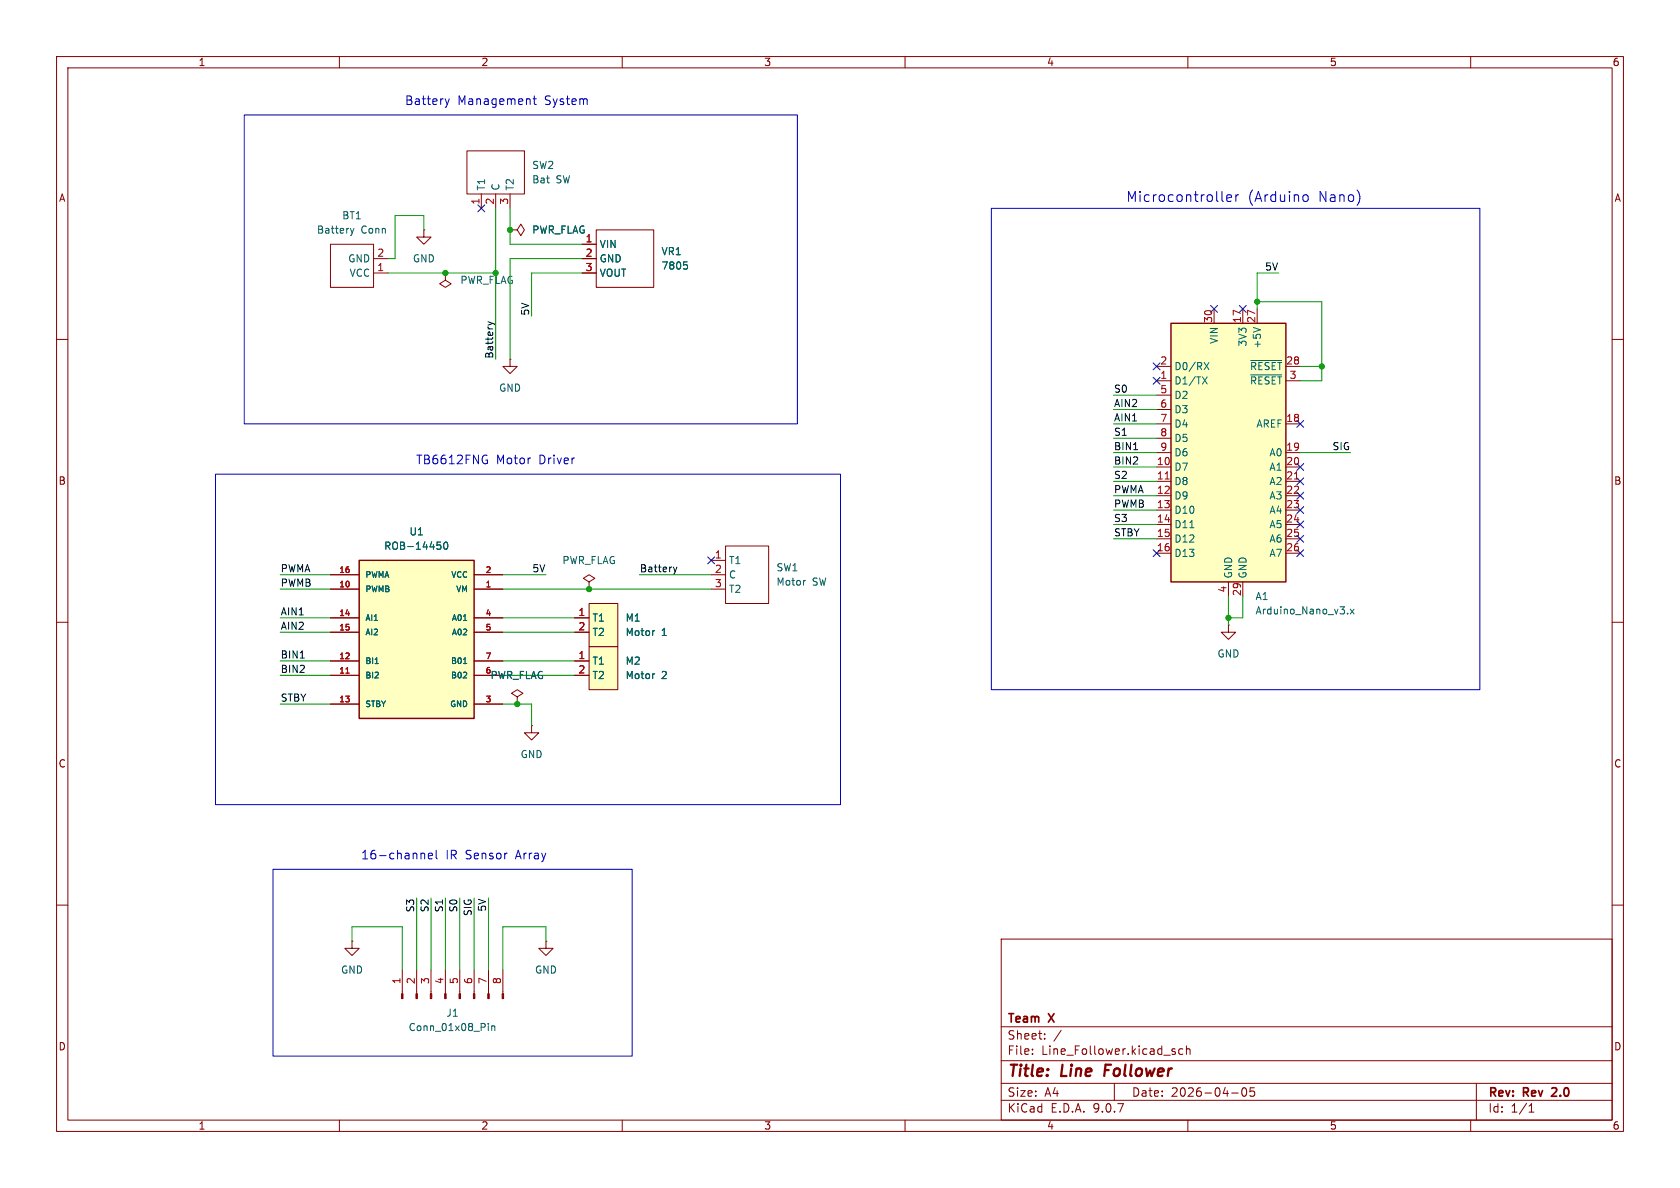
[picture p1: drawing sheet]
<svg xmlns="http://www.w3.org/2000/svg" width="297mm" height="210mm" viewBox="0 0 297 210" stroke-linecap="round" stroke-linejoin="round" font-family="sans-serif">
<g fill="none" stroke="#840000" stroke-width=".18">
<path d="M10 10h277v190h-277zM12 12h273v186h-273zM60 10v2M110 10v2M160 10v2M210 10v2M260 10v2M58.4 43.2h7.6v7.6h-7.6zM66 48.3h2.6M66 45.7h2.6M10 60h2M285 60h2"/>
<path d="M125.7 99.1h2.6M128.3 96.5h7.6v10.2h-7.6zM10 110h2M125.7 101.6h2.6M125.7 104.1h2.6M285 110h2M10 160h2M177 166h108v32h-108zM285 160h2M60 198v2M110 198v2M160 198v2"/>
<path d="M177 194.5h108M177 191.5h108M177 187.5h108M177 181.5h108M182.5 186.3v.1M182.5 185.5v.1M184.7 183.6v.1M184.7 182.8v.1M187.6 182.1l-1.3 2M197 191.5v3M207.4 185.9l.3 .1 .1 .2-.2 .2h-.3M207.4 185.4l.3 .1"/>
<path d="M209.1 185.5l-.4-.1-.3 .3v.4l.1 .2h.6M209.7 185.5l.3-.1 .3 .1 .1 .9M209.7 184.9v1.5M210 198v2M217.7 193.2h1.2M219.7 192.4l.2-.1a.81 .81 0 0 1 .6 .6 .81 .81 0 0 1-.3 .8l-.2 .1a.81 .81 0 0 1-.3-1.4zM221.7 192.3h-.7v.7l.2-.1h.5l.1 .3-.1 .5-.2 .1-.5-.1M260 198v2M261 191.5v6.5M270.3 196.6h.9M270.3 195.5l.4-.4v1.5"/>
</g>
<path d="M274.4 192.4h-.1M275.1 192.9l-.8 .9h.9" fill="none" stroke="#840000" stroke-width=".3"/>
<path d="M195.5 188.2l-.3 2" fill="none" stroke="#840000" stroke-width=".4"/>
<path d="M62 40.4l.3 .8M62.3 41.2l-.2 .4M62.6 40.4l-.3 .8M142.3 102.6h.1" fill="none" stroke="#006464" stroke-width=".18"/>
<path d="M207 57.2h20.3v45.7h-20.3z" fill="#ffffc2"/>
<path d="M207 57.2h20.3v45.7h-20.3z" fill="none" stroke="#840000" stroke-width=".25"/>
<g fill="none" stroke="#840000" stroke-width=".18">
<path d="M214.6 54.6v2.6M219.7 54.6v2.6M222.2 54.6v2.6M204.5 64.8h2.5M204.5 67.3h2.5M204.5 69.9h2.5M204.5 72.4h2.5M204.5 74.9h2.5M204.5 77.5h2.5M227.3 64.8h2.6M227.3 67.3h2.6M227.3 74.9h2.6"/>
<path d="M204.5 80h2.5M204.5 82.6h2.5M204.5 85.1h2.5M204.5 87.6h2.5M204.5 90.2h2.5M204.5 92.7h2.5M204.5 95.3h2.5M204.5 97.8h2.5M227.3 80h2.6M227.3 82.6h2.6M227.3 85.1h2.6M227.3 87.6h2.6"/>
<path d="M227.3 90.2h2.6M227.3 92.7h2.6M227.3 95.3h2.6M227.3 97.8h2.6M104.1 102.9l1.1-.7-1.1-.6-1 .6 1 .7v1.2M104.1 104.1h.1M217.2 102.9v2.5M219.7 102.9v2.5M71.1 171.5v4.2M73.7 171.5v4.2M76.2 171.5v4.2M78.7 171.5v4.2"/>
<path d="M81.3 171.5v4.2M83.8 171.5v4.2M86.4 171.5v4.2M88.9 171.5v4.2"/>
</g>
<g fill="none" stroke="#006464" stroke-width=".18">
<path d="M221.6 57.9l1.2 .4M212.6 66.6l.8 1.3M212.9 64.1l.8 1.2M213.4 66.6l-.8 1.3M213.7 64.1l-.8 1.2M221.1 63.7h5.5M221.1 66.3h5.5M210.3 93.3h.8M238.2 108.4v.1M238.7 107.7l.7 .8M239.4 107.7l-.7 .8M86.3 180.9v.1"/>
<path d="M86.3 181.3v.9M86.9 181.3v.9M86.9 181.5l.2-.2 .3 .1 .1 .8"/>
</g>
<path d="M206 84.7h.7M228.8 84.7h.8" fill="none" stroke="#a90000" stroke-width=".18"/>
<g fill="#840000" stroke="#840000" stroke-width=".18">
<path d="M71 175.7h.2v.8h-.2z"/>
<path d="M73.5 175.7h.3v.8h-.3z"/>
<path d="M76.1 175.7h.2v.8h-.2z"/>
<path d="M78.6 175.7h.3v.8h-.3z"/>
<path d="M81.2 175.7h.2v.8h-.2z"/>
<path d="M83.7 175.7h.2v.8h-.2z"/>
<path d="M86.2 175.7h.3v.8h-.3z"/>
<path d="M88.8 175.7h.2v.8h-.2z"/>
</g>
<path d="M63.5 99.1h20.3v27.9h-20.3z" fill="#ffffc2"/>
<path d="M63.5 99.1h20.3v27.9h-20.3z" fill="none" stroke="#840000" stroke-width=".25"/>
<g fill="none" stroke="#840000" stroke-width=".18">
<path d="M102.9 43.2h2.5M102.9 45.7h2.5M102.9 48.3h2.5M105.4 40.6h10.2v10.2h-10.2zM58.4 101.6h5.1M58.4 104.1h5.1M58.4 109.2h5.1M58.4 111.8h5.1M58.4 116.8h5.1M58.4 119.4h5.1M83.8 101.6h5.1M83.8 104.1h5.1"/>
<path d="M83.8 109.2h5.1M83.8 111.8h5.1M83.8 116.8h5.1M83.8 119.4h5.1M217.2 110.5v1.3h1.2l-1.2 1.2-1.3-1.2h1.3M217.2 110.5h.1M58.4 124.5h5.1M83.8 124.5h5.1M91.4 123.2l1.1-.6-1.1-.7-1 .7 1 .6v1.3M91.4 124.5h.1M94 128.3v1.2h1.2l-1.2 1.3-1.3-1.3h1.3M94 128.3h.1"/>
<path d="M62.2 166.4v1.2h1.3l-1.3 1.3-1.2-1.3h1.2M62.2 166.4h.1M96.5 166.4v1.2h1.3l-1.3 1.3-1.3-1.3h1.3M96.5 166.4h.1"/>
</g>
<path d="M120.9 46.3h.6M121.3 46.8l.2 .2v.3l-.2 .3M77.3 95.8h.6M77.4 96.3h.3l.3 .3-.2 .4-.4 .1M78.6 95.9l.1-.1a.68 .68 0 0 1 .5 .7 .68 .68 0 0 1-.5 .6 .84 .84 0 0 1-.1-1.2zM66.3 117.3h.6M81.9 117.3h.6M81.9 109.7h.6" fill="none" stroke="#006464" stroke-width=".18"/>
<path d="M61.2 119h.5" fill="none" stroke="#a90000" stroke-width=".18"/>
<path d="M104.1 114.3h5.1v7.6h-5.1z" fill="#ffffc2"/>
<g fill="none" stroke="#840000" stroke-width=".18">
<path d="M82.5 26.7h10.2v7.6h-10.2zM85.1 34.3v2.5M87.6 34.3v2.5M90.2 34.3v2.5M74.9 40.6v1.3h1.3l-1.3 1.3-1.2-1.3h1.2M74.9 40.6h.1M90.2 40.6h1.2l.7-1 .6 1-.6 1.1-.7-1.1M90.2 40.6h.1M90.2 63.5v1.3h1.2l-1.2 1.2-1.3-1.2h1.3M90.2 63.5h.1M101.6 116.8h2.5M101.6 119.4h2.5"/>
<path d="M104.1 114.3h5.1v7.6h-5.1z"/>
</g>
<path d="M115.6 119.1h.1" fill="none" stroke="#006464" stroke-width=".18"/>
<path d="M104.1 106.7h5.1v7.6h-5.1z" fill="#ffffc2"/>
<g fill="none" stroke="#840000" stroke-width=".18">
<path d="M78.7 48.3v1.2l1.1 .7-1.1 .6-1-.6 1-.7M78.7 48.3h.1M90.2 40.6h.1M102.9 43.2h2.5M102.9 45.7h2.5M102.9 48.3h2.5M58.4 109.2h5.1M58.4 111.8h5.1M58.4 116.8h5.1M58.4 119.4h5.1M58.4 101.6h5.1M58.4 104.1h5.1"/>
<path d="M83.8 109.2h5.1M83.8 111.8h5.1M83.8 116.8h5.1M83.8 119.4h5.1M83.8 101.6h5.1M83.8 104.1h5.1M101.6 109.2h2.5M101.6 111.8h2.5M101.6 116.8h2.5M101.6 119.4h2.5M104.1 106.7h5.1v7.6h-5.1zM58.4 124.5h5.1"/>
<path d="M83.8 124.5h5.1M91.4 124.5h.1"/>
</g>
<path d="M120.9 46.3h.6M121.3 46.8l.2 .2v.3l-.2 .3M77.3 95.8h.6M77.4 96.3h.3l.3 .3-.2 .4-.4 .1M78.6 95.9l.1-.1a.68 .68 0 0 1 .5 .7 .68 .68 0 0 1-.5 .6 .84 .84 0 0 1-.1-1.2zM66.3 117.3h.6M81.9 117.3h.6M81.9 109.7h.6M115.6 111.5h.1M115.6 119.1h.1" fill="none" stroke="#006464" stroke-width=".18"/>
<path d="M86.3 56.9l.8 .3M87.1 57.2l-.8 .3M87.1 57.2l.4 .2M200.4 79.5h.7M53.1 116.3h.7M119.1 100.2l.3 .9M119.4 101.1l-.2 .4M119.7 100.2l-.3 .9" fill="none" stroke="#0f0f0f" stroke-width=".18"/>
<g fill="none" stroke="#009600" stroke-width=".18">
<path d="M87.6 36.8v26.7M90.2 36.8v6.4h12.7M68.6 48.3h19M74.9 40.6v-2.5h-5.1v7.6h-1.2M102.9 48.3h-8.9v7.6M102.9 45.7h-12.7v17.8M222.2 53.3h11.5v14h-3.8M226.1 48.3h-3.9v6.3M196.8 72.4h7.7M196.8 74.9h7.7M196.8 77.5h7.7M196.8 69.9h7.7"/>
<path d="M229.9 64.8h3.8M196.8 80h7.7M196.8 90.2h7.7M196.8 87.6h7.7M196.8 92.7h7.7M196.8 95.3h7.7M196.8 82.6h7.7M196.8 85.1h7.7M229.9 80h8.9M49.5 109.2h8.9M49.5 104.1h8.9M49.5 116.8h8.9"/>
<path d="M49.5 119.4h8.9M49.5 111.8h8.9M49.5 101.6h8.9M88.9 109.2h12.7M88.9 104.1h36.8M88.9 116.8h12.7M88.9 119.4h12.7M88.9 111.8h12.7M88.9 101.6h7.6M113 101.6h12.7M217.2 105.4v5.1M219.7 105.4v3.8h-2.5"/>
<path d="M49.5 124.5h8.9M88.9 124.5h5.1v3.8M73.7 158.8v12.7M76.2 158.8v12.7M78.7 158.8v12.7M81.3 158.8v12.7M83.8 158.8v12.7M86.4 158.8v12.7M62.2 166.4v-2.6h8.9v7.7M96.5 166.4v-2.6h-7.6v7.7"/>
</g>
<g fill="none" stroke="#000084" stroke-width=".18">
<path d="M84.5 36.2l1.2 1.2M85.7 36.2l-1.2 1.2M214 54l1.2 1.2M215.2 54l-1.2 1.2M219.1 54l1.2 1.2M220.3 54l-1.2 1.2M203.9 64.2l1.2 1.2M203.9 66.7l1.2 1.2M205.1 64.2l-1.2 1.2M205.1 66.7l-1.2 1.2M229.3 74.3l1.2 1.2M230.5 74.3l-1.2 1.2"/>
<path d="M125.1 98.5l1.2 1.2M126.3 98.5l-1.2 1.2M203.9 97.2l1.2 1.2M205.1 97.2l-1.2 1.2M229.3 92.1l1.2 1.2M229.3 97.2l1.2 1.2M229.3 89.6l1.2 1.2M229.3 94.6l1.2 1.3M229.3 87l1.2 1.2M229.3 84.5l1.2 1.2M229.3 81.9l1.2 1.3M230.5 92.1l-1.2 1.2"/>
<path d="M230.5 97.2l-1.2 1.2M230.5 89.6l-1.2 1.2M230.5 94.6l-1.2 1.3M230.5 87l-1.2 1.2M230.5 84.5l-1.2 1.2M230.5 81.9l-1.2 1.3"/>
</g>
<g fill="none" stroke="#0000c2" stroke-width=".18">
<path d="M78.7 17.5l.4 1M79.1 18.5l-.2 .3M79.4 17.5l-.3 1M94.2 17.5h.6M94.5 17v1.3l.3 .2M43.2 20.3h97.8v54.6h-97.8zM175.3 36.8h86.3v85.1h-86.3zM216.1 35.5l.2 .1M216.9 35l.8-.1-.1-.4-.5-.1-.2 .3 .1 .8h.6M218.5 34.4v1.2M219 34.4l-.3 .1-.2 .3M230.7 34.4a.48 .48 0 0 1 .6 .4v.5a.48 .48 0 0 1-.6 .3"/>
<path d="M38.1 83.8h110.5v58.4h-110.5zM85.9 81.3h.3v.5l-.3 .2M86 80.5h.1M48.3 153.7h63.5v33h-63.5zM74.6 150.8h.3l.2 .2v.8M75.7 151.3l.8-.1-.1-.3-.5-.1-.2 .2 .1 .8h.6M77.1 150.3v1.3l.2 .2"/>
</g>
<path d="M61.2 119h.5" fill="none" stroke="#a90000" stroke-width=".18"/>
<g fill="#009600" stroke="#009600" stroke-width=".18">
<circle cx="90.2" cy="40.6" r=".46"/>
<circle cx="78.7" cy="48.3" r=".46"/>
<circle cx="87.6" cy="48.3" r=".46"/>
<circle cx="222.2" cy="53.3" r=".46"/>
<circle cx="233.7" cy="64.8" r=".46"/>
<circle cx="217.2" cy="109.2" r=".46"/>
<circle cx="91.4" cy="124.5" r=".46"/>
<circle cx="104.1" cy="104.1" r=".46"/>
</g>
<g font-size="2.8" fill="#840000">
<text x="178" y="190.9">Title:</text>
<text x="187.7" y="190.9">Line</text>
<text x="196.1" y="190.9">Follower</text>
</g>
<g font-size="2.5" fill="#0000c2">
<text x="199" y="35.9">Microcontroller</text>
<text x="220.6" y="35.9">(Arduino</text>
<text x="233.1" y="35.9">Nano)</text>
</g>
<g font-size="2.1" fill="#0000c2">
<text x="71.5" y="18.8">Battery</text>
<text x="80.9" y="18.8">Management</text>
<text x="96.3" y="18.8">System</text>
<text x="73.5" y="82.3">TB6612FNG</text>
<text x="87.7" y="82.3">Motor</text>
<text x="95.3" y="82.3">Driver</text>
<text x="63.8" y="152.1">16-channel</text>
<text x="78.8" y="152.1">IR Sensor</text>
<text x="91.3" y="152.1">Array</text>
</g>
<g font-size="2.1" fill="#840000">
<text x="178" y="184">Sheet:</text>
<text x="178" y="181.2">Team</text>
<text x="185.5" y="181.2">X</text>
<text x="178" y="186.7">File:</text>
<text x="184.1" y="186.7">Line_Follower.kicad_sch</text>
<text x="178" y="196.9">KiCad</text>
<text x="178" y="194.1">Size:</text>
<text x="184.7" y="194.1">A4</text>
<text x="185.7" y="196.9">E.D.A.</text>
<text x="193.3" y="196.9">9.0.7</text>
<text x="200" y="194.1">Date:</text>
<text x="207" y="194.1">2026-04-05</text>
<text x="263" y="194.3">Rev:</text>
<text x="263" y="196.9">Id:</text>
<text x="267.1" y="196.9">1/1</text>
<text x="269.4" y="194.3">Rev</text>
<text x="275.1" y="194.3">2.0</text>
</g>
<g font-size="1.8" fill="#840000">
<text x="35" y="11.9">1</text>
<text x="85" y="11.9">2</text>
<text x="135" y="11.9">3</text>
<text x="185" y="11.9">4</text>
<text x="235" y="11.9">5</text>
<text x="285" y="11.9">6</text>
<text x="10.3" y="35.9">A</text>
<text x="285.3" y="35.9">A</text>
<text x="10.3" y="85.9">B</text>
<text x="285.3" y="85.9">B</text>
<text x="10.3" y="135.9">C</text>
<text x="285.3" y="135.9">C</text>
<text x="10.3" y="185.9">D</text>
<text x="285.3" y="185.9">D</text>
<text x="35" y="199.9">1</text>
<text x="85" y="199.9">2</text>
<text x="135" y="199.9">3</text>
<text x="185" y="199.9">4</text>
<text x="235" y="199.9">5</text>
<text x="285" y="199.9">6</text>
</g>
<g font-size="1.8" fill="#006464">
<text x="86" y="33.8" transform="rotate(-90 86 33.8)">T1</text>
<text x="88.5" y="33.8" transform="rotate(-90 88.5 33.8)">C</text>
<text x="91" y="33.8" transform="rotate(-90 91 33.8)">T2</text>
<text x="94" y="30.1">SW2</text>
<text x="94" y="32.6">Bat</text>
<text x="98.3" y="32.6">SW</text>
<text x="55.9" y="41.5">Battery</text>
<text x="60.4" y="39">BT1</text>
<text x="63.8" y="41.5">Conn</text>
<text x="94" y="41.5">PWR_FLAG</text>
<text x="61.5" y="46.6">GND</text>
<text x="72.9" y="46.6">GND</text>
<text x="103.4" y="42.9">1</text>
<text x="105.9" y="44">VIN</text>
<text x="105.9" y="46.6">GND</text>
<text x="116.8" y="45.3">VR1</text>
<text x="116.8" y="47.9">7805</text>
<text x="61.7" y="49.1">VCC</text>
<text x="81.3" y="50.4">PWR_FLAG</text>
<text x="105.9" y="49.1">VOUT</text>
<text x="207.5" y="65.6">D0/RX</text>
<text x="215.5" y="60.9" transform="rotate(-90 215.5 60.9)">VIN</text>
<text x="220.6" y="61.4" transform="rotate(-90 220.6 61.4)">3V3</text>
<text x="220.9" y="65.6">~{RESET}</text>
<text x="223.1" y="61.7" transform="rotate(-90 223.1 61.7)">+5V</text>
<text x="88.1" y="69.4">GND</text>
<text x="207.5" y="68.2">D1/TX</text>
<text x="207.5" y="70.7">D2</text>
<text x="220.9" y="68.2">~{RESET}</text>
<text x="207.5" y="73.3">D3</text>
<text x="207.5" y="75.8">D4</text>
<text x="222" y="75.8">AREF</text>
<text x="207.5" y="78.3">D5</text>
<text x="207.5" y="80.9">D6</text>
<text x="207.5" y="83.4">D7</text>
<text x="224.3" y="80.9">A0</text>
<text x="224.3" y="83.4">A1</text>
<text x="207.5" y="86">D8</text>
<text x="207.5" y="88.5">D9</text>
<text x="224.3" y="86">A2</text>
<text x="224.3" y="88.5">A3</text>
<text x="72.3" y="94.8">U1</text>
<text x="207.5" y="91">D10</text>
<text x="207.5" y="93.6">D11</text>
<text x="224.3" y="91">A4</text>
<text x="224.3" y="93.6">A5</text>
<text x="67.8" y="97.4">ROB-14450</text>
<text x="99.3" y="99.9">PWR_FLAG</text>
<text x="128.8" y="99.9">T1</text>
<text x="137.2" y="101.2">SW1</text>
<text x="207.5" y="96.1">D12</text>
<text x="207.5" y="98.7">D13</text>
<text x="224.3" y="96.1">A6</text>
<text x="224.3" y="98.7">A7</text>
<text x="128.8" y="102.5">C</text>
<text x="128.8" y="105">T2</text>
<text x="137.2" y="103.7">Motor</text>
<text x="143.6" y="103.7">SW</text>
<text x="218" y="102.4" transform="rotate(-90 218 102.4)">GND</text>
<text x="220.6" y="102.4" transform="rotate(-90 220.6 102.4)">GND</text>
<text x="221.9" y="106.3">A1</text>
<text x="104.6" y="110.1">T1</text>
<text x="104.6" y="112.6">T2</text>
<text x="110.5" y="110.1">M1</text>
<text x="110.5" y="112.6">Motor</text>
<text x="116.9" y="112.6">1</text>
<text x="221.9" y="108.8">Arduino_Nano_v3.x</text>
<text x="104.6" y="117.7">T1</text>
<text x="110.5" y="117.7">M2</text>
<text x="215.1" y="116.4">GND</text>
<text x="86.6" y="120.2">PWR_FLAG</text>
<text x="104.6" y="120.2">T2</text>
<text x="110.5" y="120.2">Motor</text>
<text x="116.9" y="120.2">2</text>
<text x="91.9" y="134.2">GND</text>
<text x="60.2" y="172.3">GND</text>
<text x="94.5" y="172.3">GND</text>
<text x="78.8" y="179.9">J1</text>
<text x="72.1" y="182.5">Conn_01x08_Pin</text>
</g>
<g font-size="1.8" fill="#a90000">
<text x="84.8" y="36.3" transform="rotate(-90 84.8 36.3)">1</text>
<text x="87.4" y="36.3" transform="rotate(-90 87.4 36.3)">2</text>
<text x="89.9" y="36.3" transform="rotate(-90 89.9 36.3)">3</text>
<text x="66.6" y="45.5">2</text>
<text x="103.4" y="45.5">2</text>
<text x="66.6" y="48">1</text>
<text x="103.4" y="48">3</text>
<text x="214.4" y="57.2" transform="rotate(-90 214.4 57.2)">30</text>
<text x="219.5" y="57.2" transform="rotate(-90 219.5 57.2)">17</text>
<text x="222" y="57.2" transform="rotate(-90 222 57.2)">27</text>
<text x="205" y="64.5">2</text>
<text x="227.3" y="64.5">28</text>
<text x="205" y="67.1">1</text>
<text x="205" y="69.6">5</text>
<text x="227.9" y="67.1">3</text>
<text x="205" y="72.1">6</text>
<text x="205" y="74.7">7</text>
<text x="205" y="77.2">8</text>
<text x="227.3" y="74.7">18</text>
<text x="204.4" y="82.3">10</text>
<text x="205" y="79.8">9</text>
<text x="227.3" y="79.8">19</text>
<text x="227.3" y="82.3">20</text>
<text x="204.4" y="84.8">11</text>
<text x="204.4" y="87.4">12</text>
<text x="204.4" y="89.9">13</text>
<text x="227.3" y="84.8">21</text>
<text x="227.3" y="87.4">22</text>
<text x="227.3" y="89.9">23</text>
<text x="204.4" y="92.5">14</text>
<text x="204.4" y="95">15</text>
<text x="227.3" y="92.5">24</text>
<text x="227.3" y="95">25</text>
<text x="126.3" y="98.8">1</text>
<text x="126.3" y="101.3">2</text>
<text x="204.4" y="97.5">16</text>
<text x="227.3" y="97.5">26</text>
<text x="126.3" y="103.9">3</text>
<text x="216.9" y="104.8" transform="rotate(-90 216.9 104.8)">4</text>
<text x="219.5" y="105.5" transform="rotate(-90 219.5 105.5)">29</text>
<text x="102.2" y="109">1</text>
<text x="102.2" y="111.5">2</text>
<text x="102.2" y="116.6">1</text>
<text x="102.2" y="119.1">2</text>
<text x="70.9" y="174.1" transform="rotate(-90 70.9 174.1)">1</text>
<text x="73.4" y="174.1" transform="rotate(-90 73.4 174.1)">2</text>
<text x="75.9" y="174.1" transform="rotate(-90 75.9 174.1)">3</text>
<text x="78.5" y="174.1" transform="rotate(-90 78.5 174.1)">4</text>
<text x="81" y="174.1" transform="rotate(-90 81 174.1)">5</text>
<text x="83.6" y="174.1" transform="rotate(-90 83.6 174.1)">6</text>
<text x="86.1" y="174.1" transform="rotate(-90 86.1 174.1)">7</text>
<text x="88.6" y="174.1" transform="rotate(-90 88.6 174.1)">8</text>
</g>
<g font-size="1.8" fill="#0f0f0f">
<text x="223.6" y="47.9">5V</text>
<text x="93.6" y="55.9" transform="rotate(-90 93.6 55.9)">5V</text>
<text x="87.3" y="63.5" transform="rotate(-90 87.3 63.5)">Battery</text>
<text x="196.8" y="69.5">S0</text>
<text x="196.8" y="74.6">AIN1</text>
<text x="196.8" y="77.1">S1</text>
<text x="196.8" y="72">AIN2</text>
<text x="196.8" y="82.2">BIN2</text>
<text x="196.8" y="79.7">BIN1</text>
<text x="235.5" y="79.7">SIG</text>
<text x="196.8" y="84.7">S2</text>
<text x="196.8" y="89.8">PWMB</text>
<text x="196.8" y="87.3">PWMA</text>
<text x="196.8" y="94.9">STBY</text>
<text x="196.8" y="92.4">S3</text>
<text x="49.5" y="101.3">PWMA</text>
<text x="94" y="101.3">5V</text>
<text x="113" y="101.3">Battery</text>
<text x="49.5" y="103.8">PWMB</text>
<text x="49.5" y="108.9">AIN1</text>
<text x="49.5" y="111.4">AIN2</text>
<text x="49.5" y="116.5">BIN1</text>
<text x="49.5" y="119">BIN2</text>
<text x="49.5" y="124.1">STBY</text>
<text x="73.3" y="161.4" transform="rotate(-90 73.3 161.4)">S3</text>
<text x="75.9" y="161.4" transform="rotate(-90 75.9 161.4)">S2</text>
<text x="78.4" y="161.4" transform="rotate(-90 78.4 161.4)">S1</text>
<text x="80.9" y="161.4" transform="rotate(-90 80.9 161.4)">S0</text>
<text x="86" y="161.3" transform="rotate(-90 86 161.3)">5V</text>
<text x="83.5" y="162" transform="rotate(-90 83.5 162)">SIG</text>
</g>
<g font-size="1.4" fill="#a90000">
<text x="59.9" y="101.3">16</text>
<text x="85.7" y="101.3">2</text>
<text x="59.9" y="103.9">10</text>
<text x="85.7" y="103.9">1</text>
<text x="59.9" y="109">14</text>
<text x="59.9" y="111.5">15</text>
<text x="85.7" y="109">4</text>
<text x="85.7" y="111.5">5</text>
<text x="59.9" y="116.6">12</text>
<text x="59.9" y="119.1">11</text>
<text x="85.7" y="116.6">7</text>
<text x="85.7" y="119.1">6</text>
<text x="59.9" y="124.2">13</text>
<text x="85.7" y="124.2">3</text>
</g>
<g font-size="1.4" fill="#006464">
<text x="64.5" y="102.3">PWMA</text>
<text x="64.5" y="104.9">PWMB</text>
<text x="79.6" y="102.3">VCC</text>
<text x="80.5" y="104.9">VM</text>
<text x="64.5" y="110">AI1</text>
<text x="64.5" y="112.5">AI2</text>
<text x="79.7" y="110">A01</text>
<text x="79.7" y="112.5">A02</text>
<text x="64.5" y="117.6">BI1</text>
<text x="79.6" y="117.6">B01</text>
<text x="64.5" y="120.1">BI2</text>
<text x="64.5" y="125.2">STBY</text>
<text x="79.5" y="125.2">GND</text>
<text x="79.6" y="120.1">B02</text>
</g>
</svg>
